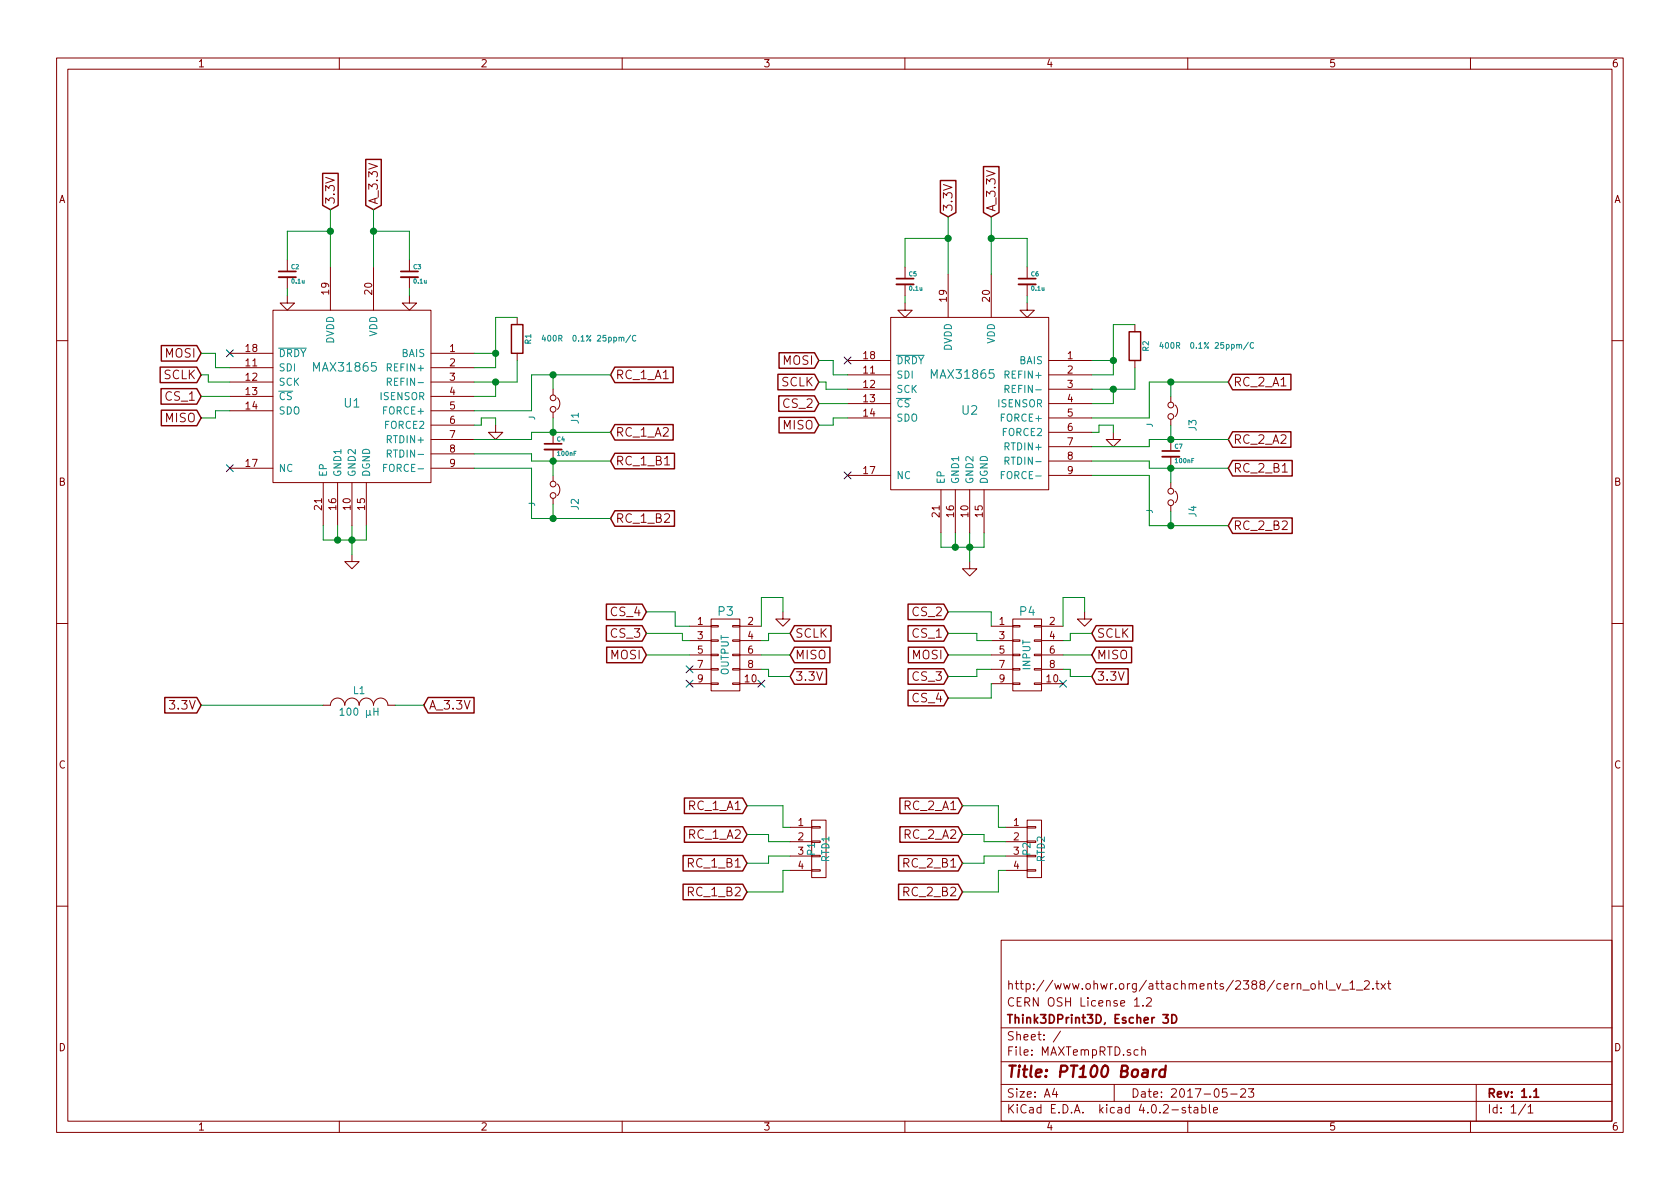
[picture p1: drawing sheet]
<svg xmlns="http://www.w3.org/2000/svg" width="297mm" height="210mm" viewBox="0 0 297 210" stroke-linecap="round" stroke-linejoin="round" font-family="sans-serif">
<g fill="none" stroke="#840000" stroke-width=".18">
<path d="M10 10.3h277v189.9h-277zM12 12.2h273v186.1h-273zM60 10.3v1.9M110 10.3v1.9M160 10.3v1.9M210 10.3v1.9M260 10.3v1.9M48.3 54.9h27.9v30.4h-27.9zM50.8 52.3v1.3h1.3l-1.3 1.3-1.3-1.3h1.3M50.8 46v1.9M50.8 49v2M58.4 47.2v7.7"/>
<path d="M66 47.2v7.7M72.4 52.3v1.3h1.3l-1.3 1.3-1.3-1.3h1.3M72.4 46v1.9M72.4 49v2M91.4 56.1v1.3M157.5 56.1h27.9v30.5h-27.9zM160 53.6v1.3h1.3l-1.3 1.2-1.3-1.2h1.3M160 47.2v1.9M160 50.3v2M167.6 48.5v7.6M175.3 48.5v7.6M181.6 53.6v1.3h1.3l-1.3 1.2-1.3-1.2h1.3"/>
<path d="M181.6 47.2v1.9M181.6 50.3v2M200.7 57.4v1.3M10 60.2h2M40.6 62.5h7.7M40.6 65h7.7M40.6 67.6h7.7M40.6 70.1h7.7M40.6 72.6h7.7M76.2 62.5h7.6M76.2 65h7.6M76.2 67.6h7.6"/>
<path d="M76.2 70.1h7.6M76.2 72.6h7.6M76.2 75.2h7.6M76.2 77.7h7.6M87.6 75.2v1.2h1.3l-1.3 1.3-1.2-1.3h1.2M91.4 62.5v1.2M97.8 68.8v1M97.8 72.9v1M97.8 76.4v2M97.8 79.5v2M98.6 70.4a1.41 1.41 0 0 1 0 2M149.9 63.7h7.6"/>
<path d="M149.9 66.3h7.6M149.9 68.8h7.6M149.9 71.4h7.6M149.9 73.9h7.6M185.4 63.7h7.6M185.4 66.3h7.6M185.4 68.8h7.6M185.4 71.4h7.6M185.4 73.9h7.6M185.4 76.4h7.6M185.4 79h7.6M196.8 76.4v1.3h1.3l-1.3 1.3-1.2-1.3h1.2"/>
<path d="M200.7 63.7v1.3M207 70.1v1M207 74.2v1M207 77.7v1.9M207.8 71.6a1.41 1.41 0 0 1 0 2.1M285 60.2h2M40.6 82.8h7.7M57.1 85.3v7.7M59.7 85.3v7.7M62.2 98v1.3h1.3l-1.3 1.3-1.2-1.3h1.2M62.2 85.3v7.7M64.8 85.3v7.7"/>
<path d="M76.2 80.3h7.6M76.2 82.8h7.6M97.8 84.1v1M97.8 88.1v1M98.6 85.6a1.41 1.41 0 0 1 0 2M149.9 84.1h7.6M166.4 86.6v7.6M168.9 86.6v7.6M171.4 99.3v1.3h1.3l-1.3 1.2-1.2-1.2h1.2M171.4 86.6v7.6M174 86.6v7.6M185.4 81.5h7.6"/>
<path d="M185.4 84.1h7.6M207 80.8v2M207 85.3v1.1M207 89.4v1M207.8 86.9a1.41 1.41 0 0 1 0 2M10 110.3h2M121.9 110.7h3.8M121.9 113.3h3.8M121.9 115.8h3.8M121.9 118.4h3.8M125.7 118.2h1.3v.3h-1.3zM125.7 115.7h1.3v.2h-1.3z"/>
<path d="M125.7 113.2h1.3v.2h-1.3zM125.7 110.6h1.3v.3h-1.3zM125.7 109.5h5.1v12.7h-5.1zM129.5 118.2h1.3v.3h-1.3zM129.5 115.7h1.3v.2h-1.3zM129.5 113.2h1.3v.2h-1.3zM129.5 110.6h1.3v.3h-1.3zM130.8 110.7h3.8M130.8 113.3h3.8M130.8 115.8h3.8M130.8 118.4h3.8M138.4 108.2v1.3h-1.2l1.2 1.2 1.3-1.2h-1.3"/>
<path d="M175.3 110.7h3.8M175.3 113.3h3.8M175.3 115.8h3.8M175.3 118.4h3.8M179.1 118.2h1.2v.3h-1.2zM179.1 115.7h1.2v.2h-1.2zM179.1 113.2h1.2v.2h-1.2zM179.1 110.6h1.2v.3h-1.2zM179.1 109.5h5v12.7h-5zM182.9 118.2h1.2v.3h-1.2zM182.9 115.7h1.2v.2h-1.2zM182.9 113.2h1.2v.2h-1.2z"/>
<path d="M182.9 110.6h1.2v.3h-1.2zM184.1 110.7h3.9M184.1 113.3h3.9M184.1 115.8h3.9M184.1 118.4h3.9M191.8 108.2v1.3h-1.3l1.3 1.2 1.2-1.2h-1.2M285 110.3h2M57.1 124.7h1.3a1.27 1.27 0 0 1 1.3-1.3 1.27 1.27 0 0 1 1.3 1.3 1.27 1.27 0 0 1 1.2-1.3 1.27 1.27 0 0 1 1.3 1.3 1.27 1.27 0 0 1 1.3-1.3 1.27 1.27 0 0 1 1.2 1.3 1.27 1.27 0 0 1 1.3-1.3 1.27 1.27 0 0 1 1.3 1.3h1.2M121.9 120.9h3.8M125.7 120.8h1.3v.2h-1.3zM129.5 120.8h1.3v.2h-1.3zM130.8 120.9h3.8"/>
<path d="M175.3 120.9h3.8M179.1 120.8h1.2v.2h-1.2zM182.9 120.8h1.2v.2h-1.2zM184.1 120.9h3.9M139.7 146.3h3.8M139.7 148.8h3.8M139.7 151.4h3.8M139.7 153.9h3.8M143.5 153.8h1.5v.2h-1.5zM143.5 151.3h1.5v.2h-1.5zM143.5 148.7h1.5v.3h-1.5zM143.5 146.2h1.5v.2h-1.5z"/>
<path d="M143.5 145h2.5v10.2h-2.5zM177.8 146.3h3.8M177.8 148.8h3.8M177.8 151.4h3.8M177.8 153.9h3.8M181.6 153.8h1.5v.2h-1.5zM181.6 151.3h1.5v.2h-1.5zM181.6 148.7h1.5v.3h-1.5zM181.6 146.2h1.5v.2h-1.5zM181.6 145h2.5v10.2h-2.5zM10 160.2h2M177 166.3h108v32h-108z"/>
<path d="M200.6 176.9l.4-.5v1.5M200.6 177.9h.8M202.1 177.8v.1M202.7 176.6l.2-.2h.4l.3 .5-1 1h1M231.9 174.1l.2-.2 .4 .2 .1 .5-.2 .2-.3 .1-.2-.1zM233.2 174.1l.2-.2 .4 .1v.9M233.2 173.4v1.5M234.5 173.4v1.3l.2 .2M235 175.1h1.1M236.3 173.9l.4 1 .4-1M237.3 175.1h1.1M238.7 173.9l.4-.5v1.5"/>
<path d="M238.7 174.9h.8M239.8 175.1h1.2M241.2 173.6l.3-.2h.3l.3 .5-.9 1h.9M242.7 174.8v.1M243.3 173.9h.5M243.5 173.4v1.3l.3 .2M244.2 173.9l.8 1M245 173.9l-.8 1M245.3 173.9h.6M245.5 173.4v1.3l.4 .2M285 160.2h2M60 198.3v1.9"/>
<path d="M110 198.3v1.9M160 198.3v1.9M177 194.8h108M177 191.8h108M177 187.8h108M177 181.8h108M186.4 192.5l-.3 1h.9M186.8 193v1M187.5 182.3l-1.3 2M197 191.8v3M201.2 185.7l-.4-.1-.3 .3 .1 .6 .2 .1 .4-.1M201.9 185.7l.2-.1 .4 .1v.9"/>
<path d="M201.9 185.1v1.5M209.6 195.9a.37 .37 0 0 0-.6 .1l.1 .3 .5 .1 .1 .1-.3 .3-.4-.1M210 198.3v1.9M210.1 195.8h.5M210.3 195.3v1.3l.3 .2M211.2 195.9h.5l.1 .9M211.8 196.2l-.5 .1-.2 .2 .2 .3 .5-.1M212.5 195.9l.4-.1 .3 .3-.1 .6h-.6M212.5 195.3v1.5M213.8 195.3v1.3l.2 .2M214.6 196.3l.7-.1-.1-.3-.4-.1-.2 .2v.7h.6M216.9 192.5h-.7l-.1 .7 .2-.1 .5 .1 .2 .2-.1 .5-.2 .1-.6-.1"/>
<path d="M217.6 193.5h1.1M219.4 192.7l.2-.2h.4l.2 .5-.9 1h.9M220.7 192.5h1l-.5 .6 .4 .1v.7l-.2 .1-.7-.1M260 198.3v1.9M261 191.8v6.5M269.7 195.2l-1.2 2M270.2 195.8l.4-.5v1.5M270.2 196.8h.8"/>
<circle cx="97.8" cy="72.4" r=".51"/>
<circle cx="97.8" cy="70.4" r=".51"/>
<circle cx="207" cy="73.7" r=".51"/>
<circle cx="207" cy="71.6" r=".51"/>
<circle cx="97.8" cy="85.6" r=".51"/>
<circle cx="97.8" cy="87.6" r=".51"/>
<circle cx="207" cy="88.9" r=".51"/>
<circle cx="207" cy="86.9" r=".51"/>
</g>
<path d="M49.3 48h3M70.9 48h3M158.5 49.3h3M180.1 49.3h3M96.3 78.5h3M205.5 79.8h3M205.6 179.4h1l-.6 .6 .5 .1v.7l-.2 .1-.7-.1M207.2 179.4a.76 .76 0 0 1 .9 .8 .76 .76 0 0 1-.9 .7zM271.2 193l.4-.5v1.5M271.2 194h.9" fill="none" stroke="#840000" stroke-width=".3"/>
<path d="M203.9 189.1l-.1 1.3M204.5 189.1a.54 .54 0 0 0-.6 .4M206 189.2a.7 .7 0 0 0-1 .3v.8l.3 .1 .6-.1M206.1 188.4l-.2 2" fill="none" stroke="#840000" stroke-width=".41"/>
<g fill="none" stroke="#840000" stroke-width=".25">
<path d="M57 30.7h2.8v5.6l-1.4 .8-1.4-.8zM64.7 28.2h2.7v8.1l-1.4 .8-1.3-.8zM166.3 31.9h2.7v5.7l-1.4 .7-1.3-.7zM173.9 29.5h2.7v8.1l-1.3 .7-1.4-.7zM90.4 57.4h2.1v5.1h-2.1zM199.6 58.7h2.1v5h-2.1zM28.3 64.9h6.5l.8 1.4-.8 1.4h-6.5zM28.5 68.7h6.3l.8 1.4-.8 1.4h-6.3zM28.5 61.1h6.3l.8 1.4-.8 1.3h-6.3zM28.5 72.5h6.3l.8 1.4-.8 1.4h-6.3zM108.7 64.9h10.3v2.8h-10.3l-.8-1.4zM108.7 75.1h10.3v2.7h-10.3l-.8-1.4z"/>
<path d="M137.5 66.2h6.5l.8 1.4-.8 1.3h-6.5zM137.7 70h6.3l.8 1.4-.8 1.3h-6.3zM137.7 62.4h6.3l.8 1.3-.8 1.4h-6.3zM137.7 73.8h6.3l.8 1.4-.8 1.3h-6.3zM217.9 66.2h10.3v2.7h-10.3l-.7-1.3zM217.9 76.3h10.3v2.8h-10.3l-.7-1.4zM108.7 80.2h10.6v2.7h-10.6l-.8-1.4zM108.7 90.3h10.6v2.8h-10.6l-.8-1.4zM217.9 81.4h10.6v2.8h-10.6l-.7-1.4zM217.9 91.6h10.6v2.7h-10.6l-.7-1.3zM107.2 110.6h6.3l.8 1.4-.8 1.4h-6.3zM107.2 106.8h6.3l.8 1.4-.8 1.4h-6.3z"/>
<path d="M107.3 114.4h6.2l.8 1.4-.8 1.4h-6.2zM140.5 110.6h6.4v2.8h-6.4l-.8-1.4zM140.5 114.4h6.2v2.8h-6.2l-.8-1.4zM140.5 118.3h5.6v2.7h-5.6l-.8-1.4zM160.6 110.6h6.3l.7 1.4-.7 1.4h-6.3zM160.6 106.8h6.3l.7 1.4-.7 1.4h-6.3zM160.6 118.3h6.3l.7 1.3-.7 1.4h-6.3zM160.6 114.4h6.3l.7 1.4-.7 1.4h-6.3zM193.8 110.6h6.5v2.8h-6.5l-.8-1.4zM193.8 114.4h6.3v2.8h-6.3l-.8-1.4zM193.8 118.3h5.7v2.7h-5.7l-.8-1.4zM29.1 123.3h5.7l.8 1.4-.8 1.4h-5.7z"/>
<path d="M75.7 123.3h8.1v2.8h-8.1l-.8-1.4zM160.6 122.1h6.3l.7 1.3-.7 1.4h-6.3zM120.8 151.3h10.5l.8 1.3-.8 1.4h-10.5zM120.8 156.4h10.5l.8 1.3-.8 1.4h-10.5zM121 141.1h10.3l.8 1.4-.8 1.4h-10.3zM121 146.2h10.3l.8 1.4-.8 1.3h-10.3zM158.9 151.3h10.5l.8 1.3-.8 1.4h-10.5zM158.9 156.4h10.5l.8 1.3-.8 1.4h-10.5zM159.1 141.1h10.3l.8 1.4-.8 1.4h-10.3zM159.1 146.2h10.3l.8 1.4-.8 1.3h-10.3z"/>
</g>
<g fill="none" stroke="#000084" stroke-width=".18">
<path d="M40 61.9l1.2 1.2M41.2 61.9l-1.2 1.2M149.3 63.1l1.2 1.3M150.5 63.1l-1.2 1.3M40 82.2l1.2 1.2M41.2 82.2l-1.2 1.2M149.3 83.5l1.2 1.2M150.5 83.5l-1.2 1.2M121.3 117.7l1.2 1.3M122.5 117.7l-1.2 1.3M121.3 120.3l1.2 1.2M122.5 120.3l-1.2 1.2"/>
<path d="M134 120.3l1.2 1.2M135.2 120.3l-1.2 1.2M187.4 120.3l1.2 1.2M188.6 120.3l-1.2 1.2"/>
</g>
<path d="M49.3 49h3M70.9 49h3M158.5 50.3h3M180.1 50.3h3M96.3 79.5h3M205.5 80.8h3" fill="none" stroke="#840000" stroke-width=".33"/>
<g fill="none" stroke="#008484" stroke-width=".18">
<path d="M96.1 59.3l-.2 .7h.6M96.3 59.6v.7M111.5 59.3l-.9 1.3M112.4 59.4a.47 .47 0 0 0-.6 .4 .47 .47 0 0 0 .4 .5l.2-.1M49.3 61.6h4.9M68.5 67.5h.6v-.5l-.6-.1v1.2M68.8 67.5l.4 .6M158.5 62.8h4.9M177.7 68.8l.6-.1 .1-.5-.7-.1v1.3M178 68.8l.4 .6M205.3 60.5l-.2 .8h.6M205.6 60.9v.7"/>
<path d="M220.7 60.5l-.8 1.3M221.6 60.7a.47 .47 0 0 0-.6 .3 .47 .47 0 0 0 .5 .6l.1-.1M67.8 82.7h.4M68.4 82.1h-.6v1.3M68.5 80.2h.6v-.5l-.6-.1v1.2M177 84h.5M177.6 83.4h-.6v1.3M177.7 81.5l.6-.1 .1-.5-.7-.1v1.3M60.1 125.6l.4-.4v1.3M60.1 126.5h.7M66.1 125.8h.7M66.8 125.2v1.3"/>
</g>
<g fill="none" stroke="#008400" stroke-width=".18">
<path d="M58.4 37.1v10.1M66 37.1v10.1M167.6 38.3v10.2M175.3 38.3v10.2M50.8 51v1.3M58.4 40.9h-7.6v5.1M66 40.9h6.4v5.1M72.4 51v1.3M91.4 56.1h-3.8v8.9h-3.8M160 52.3v1.3M167.6 42.2h-7.6v5M175.3 42.2h6.3v5"/>
<path d="M181.6 52.3v1.3M200.7 57.4h-3.9v8.9h-3.8M35.6 62.5h2.5v2.5h2.5M35.6 66.3h1.2v1.3h3.8M35.6 70.1h5M40.6 72.6h-2.5v1.3h-2.5M83.8 62.5h3.8M83.8 75.2h1.3v-1.3h2.5v1.3M87.6 67.6v2.5h-3.8M91.4 63.7v3.9h-7.6M97.8 66.3v2.5M97.8 73.9v2.5"/>
<path d="M107.9 66.3h-13.9v6.3h-10.2M107.9 76.4h-13.9v1.3h-10.2M144.8 63.7h2.5v2.6h2.6M144.8 67.6h1.2v1.2h3.9M144.8 71.4h5.1M149.9 73.9h-2.6v1.3h-2.5M193 76.4h1.3v-1.2h2.5v1.2M193 63.7h3.8M196.8 68.8v2.6h-3.8M200.7 65v3.8h-7.7M207 67.6v2.5M207 75.2v2.8"/>
<path d="M217.2 67.6h-14v6.3h-10.2M217.2 77.7h-14v1.3h-10.2M57.1 93v2.5h7.7v-2.5M59.7 93v2.5M62.2 93v5M83.8 80.3h10.2v1.2h13.9M83.8 82.8h10.2v8.9h13.9M97.8 81.5v2.6M97.8 89.1v2.6M166.4 94.2v2.6h7.6v-2.6M168.9 94.2v2.6M171.4 94.2v5.1"/>
<path d="M193 81.5h10.2v1.3h14M193 84.1h10.2v8.9h14M207 82.8v2.5M207 90.4v2.6M114.3 108.2h5.1v2.5h2.5M114.3 115.8h7.6M114.3 112h6.3v1.3h1.3M134.6 118.4h1.3v1.2h3.8M134.6 115.8h5.1M138.4 108.2v-2.5h-3.8v5M139.7 112h-3.8v1.3h-1.3M167.6 108.2h7.7v2.5"/>
<path d="M167.6 112h5.1v1.3h2.6M167.6 115.8h7.7M175.3 118.4h-2.6v1.2h-5.1M188 118.4h1.2v1.2h3.8M188 115.8h5M191.8 108.2v-2.5h-3.8v5M193 112h-3.8v1.3h-1.2M35.6 124.7h21.5M69.8 124.7h5.1M175.3 120.9v2.5h-7.7M132.1 147.6h3.8v1.2h3.8M132.1 142.5h6.3v3.8h1.3"/>
<path d="M139.7 151.4h-3.8v1.2h-3.8M139.7 153.9h-1.3v3.8h-6.3M170.2 147.6h3.8v1.2h3.8M170.2 142.5h6.3v3.8h1.3M177.8 151.4h-3.8v1.2h-3.8M177.8 153.9h-1.3v3.8h-6.3"/>
</g>
<g fill="#008400" stroke="#008400" stroke-width=".25">
<circle cx="66" cy="40.9" r=".51"/>
<circle cx="58.4" cy="40.9" r=".51"/>
<circle cx="87.6" cy="62.5" r=".51"/>
<circle cx="87.6" cy="67.6" r=".51"/>
<circle cx="97.8" cy="66.3" r=".51"/>
<circle cx="97.8" cy="76.4" r=".51"/>
<circle cx="97.8" cy="81.5" r=".51"/>
<circle cx="97.8" cy="91.7" r=".51"/>
<circle cx="175.3" cy="42.2" r=".51"/>
<circle cx="167.6" cy="42.2" r=".51"/>
<circle cx="196.9" cy="63.7" r=".51"/>
<circle cx="196.9" cy="68.8" r=".51"/>
<circle cx="207" cy="67.6" r=".51"/>
<circle cx="207" cy="77.7" r=".51"/>
<circle cx="207" cy="82.8" r=".51"/>
<circle cx="207" cy="93" r=".51"/>
<circle cx="62.2" cy="95.5" r=".51"/>
<circle cx="171.5" cy="96.8" r=".51"/>
<circle cx="59.7" cy="95.5" r=".51"/>
<circle cx="168.9" cy="96.8" r=".51"/>
</g>
<text font-size="2.8" fill="#840000" x="178" y="190.5">Title: PT100 Board</text>
<g font-size="2.1" fill="#840000">
<text x="59.2" y="36.2" transform="rotate(-90 59.2 36.2)">3.3V</text>
<text x="66.8" y="36.2" transform="rotate(-90 66.8 36.2)">A_3.3V</text>
<text x="168.4" y="37.4" transform="rotate(-90 168.4 37.4)">3.3V</text>
<text x="176" y="37.4" transform="rotate(-90 176 37.4)">A_3.3V</text>
<text x="29.2" y="63.2">MOSI</text>
<text x="138.4" y="64.5">MOSI</text>
<text x="28.9" y="67.1">SCLK</text>
<text x="29.3" y="70.9">CS_1</text>
<text x="108.9" y="67.1">RC_1_A1</text>
<text x="138.1" y="68.3">SCLK</text>
<text x="218.1" y="68.3">RC_2_A1</text>
<text x="29.2" y="74.7">MISO</text>
<text x="108.9" y="77.2">RC_1_A2</text>
<text x="138.4" y="75.9">MISO</text>
<text x="138.6" y="72.1">CS_2</text>
<text x="108.9" y="82.3">RC_1_B1</text>
<text x="218.1" y="78.5">RC_2_A2</text>
<text x="218.1" y="83.6">RC_2_B1</text>
<text x="108.9" y="92.5">RC_1_B2</text>
<text x="218.1" y="93.7">RC_2_B2</text>
<text x="108.1" y="112.8">CS_3</text>
<text x="108.1" y="109">CS_4</text>
<text x="140.6" y="112.8">SCLK</text>
<text x="161.4" y="112.8">CS_1</text>
<text x="161.4" y="109">CS_2</text>
<text x="194" y="112.8">SCLK</text>
<text x="107.9" y="116.6">MOSI</text>
<text x="140.6" y="116.6">MISO</text>
<text x="161.3" y="116.6">MOSI</text>
<text x="194" y="116.6">MISO</text>
<text x="30.3" y="125.5">3.3V</text>
<text x="75.8" y="125.5">A_3.3V</text>
<text x="140.6" y="120.4">3.3V</text>
<text x="161.4" y="120.4">CS_3</text>
<text x="161.4" y="124.2">CS_4</text>
<text x="194" y="120.4">3.3V</text>
<text x="121.8" y="143.3">RC_1_A1</text>
<text x="159.9" y="143.3">RC_2_A1</text>
<text x="121.8" y="148.3">RC_1_A2</text>
<text x="159.9" y="148.3">RC_2_A2</text>
<text x="121.8" y="153.4">RC_1_B1</text>
<text x="159.9" y="153.4">RC_2_B1</text>
<text x="121.8" y="158.5">RC_1_B2</text>
<text x="159.9" y="158.5">RC_2_B2</text>
<text x="178" y="178">CERN OSH License 1.2</text>
<text x="178" y="175">http://www.ohwr.org/attachments/2388/cern_ohl_v_1_2.txt</text>
<text x="178" y="184">Sheet: /</text>
<text x="178" y="181">Think3DPrint3D, Escher 3D</text>
<text x="178" y="186.7">File: MAXTempRTD.sch</text>
<text x="178" y="196.9">KiCad E.D.A. kicad 4.0.2-stable</text>
<text x="178" y="194.1">Size: A4</text>
<text x="200" y="194.1">Date: 2017-05-23</text>
<text x="263" y="194.1">Rev: 1.1</text>
<text x="263" y="196.9">Id: 1/1</text>
</g>
<g font-size="2.1" fill="#008484">
<text x="55.7" y="65.7">MAX31865</text>
<text x="164.9" y="67">MAX31865</text>
<text x="60.9" y="72.1">U1</text>
<text x="170.1" y="73.3">U2</text>
<text x="127" y="108.9">P3</text>
<text x="180.3" y="108.9">P4</text>
</g>
<g font-size="1.8" fill="#840000">
<text x="35" y="11.9">1</text>
<text x="85" y="11.9">2</text>
<text x="135" y="11.9">3</text>
<text x="185" y="11.9">4</text>
<text x="235" y="11.9">5</text>
<text x="285" y="11.9">6</text>
<text x="10.4" y="35.9">A</text>
<text x="285.4" y="35.9">A</text>
<text x="58.2" y="52" transform="rotate(-90 58.2 52)">19</text>
<text x="65.8" y="52" transform="rotate(-90 65.8 52)">20</text>
<text x="167.4" y="53.3" transform="rotate(-90 167.4 53.3)">19</text>
<text x="175" y="53.3" transform="rotate(-90 175 53.3)">20</text>
<text x="43.5" y="64.8">11</text>
<text x="43.5" y="62.2">18</text>
<text x="79.5" y="62.2">1</text>
<text x="79.5" y="64.8">2</text>
<text x="152.7" y="63.5">18</text>
<text x="188.7" y="63.5">1</text>
<text x="43.5" y="67.3">12</text>
<text x="43.5" y="69.8">13</text>
<text x="79.5" y="67.3">3</text>
<text x="79.5" y="69.8">4</text>
<text x="152.7" y="66">11</text>
<text x="152.7" y="68.6">12</text>
<text x="152.7" y="71.1">13</text>
<text x="188.7" y="66">2</text>
<text x="188.7" y="68.6">3</text>
<text x="188.7" y="71.1">4</text>
<text x="43.5" y="72.4">14</text>
<text x="79.5" y="72.4">5</text>
<text x="79.5" y="74.9">6</text>
<text x="79.5" y="77.5">7</text>
<text x="152.7" y="73.7">14</text>
<text x="188.7" y="73.7">5</text>
<text x="188.7" y="76.2">6</text>
<text x="43.5" y="82.5">17</text>
<text x="79.5" y="80">8</text>
<text x="79.5" y="82.5">9</text>
<text x="152.7" y="83.8">17</text>
<text x="188.7" y="78.7">7</text>
<text x="188.7" y="81.3">8</text>
<text x="188.7" y="83.8">9</text>
<text x="10.4" y="85.9">B</text>
<text x="285.4" y="85.9">B</text>
<text x="56.9" y="90.1" transform="rotate(-90 56.9 90.1)">21</text>
<text x="59.4" y="90.1" transform="rotate(-90 59.4 90.1)">16</text>
<text x="62" y="90.1" transform="rotate(-90 62 90.1)">10</text>
<text x="64.5" y="90.1" transform="rotate(-90 64.5 90.1)">15</text>
<text x="166.1" y="91.4" transform="rotate(-90 166.1 91.4)">21</text>
<text x="168.7" y="91.4" transform="rotate(-90 168.7 91.4)">16</text>
<text x="171.2" y="91.4" transform="rotate(-90 171.2 91.4)">10</text>
<text x="173.7" y="91.4" transform="rotate(-90 173.7 91.4)">15</text>
<text x="123.3" y="110.5">1</text>
<text x="123.3" y="113">3</text>
<text x="132.2" y="110.5">2</text>
<text x="132.2" y="113">4</text>
<text x="176.7" y="110.5">1</text>
<text x="176.7" y="113">3</text>
<text x="185.6" y="110.5">2</text>
<text x="185.6" y="113">4</text>
<text x="123.3" y="115.6">5</text>
<text x="123.3" y="118.1">7</text>
<text x="132.2" y="115.6">6</text>
<text x="132.2" y="118.1">8</text>
<text x="176.7" y="115.6">5</text>
<text x="176.7" y="118.1">7</text>
<text x="185.6" y="115.6">6</text>
<text x="185.6" y="118.1">8</text>
<text x="123.3" y="120.6">9</text>
<text x="131.7" y="120.6">10</text>
<text x="176.7" y="120.6">9</text>
<text x="185.1" y="120.6">10</text>
<text x="10.4" y="135.9">C</text>
<text x="285.4" y="135.9">C</text>
<text x="141.1" y="146">1</text>
<text x="141.1" y="148.6">2</text>
<text x="179.2" y="146">1</text>
<text x="179.2" y="148.6">2</text>
<text x="141.1" y="151.1">3</text>
<text x="141.1" y="153.7">4</text>
<text x="179.2" y="151.1">3</text>
<text x="179.2" y="153.7">4</text>
<text x="10.4" y="185.9">D</text>
<text x="285.4" y="185.9">D</text>
<text x="35" y="199.9">1</text>
<text x="85" y="199.9">2</text>
<text x="135" y="199.9">3</text>
<text x="185" y="199.9">4</text>
<text x="235" y="199.9">5</text>
<text x="285" y="199.9">6</text>
</g>
<g font-size="1.8" fill="#008484">
<text x="66.7" y="59.6" transform="rotate(-90 66.7 59.6)">VDD</text>
<text x="49.3" y="65.7">SDI</text>
<text x="49.3" y="63.1">DRDY</text>
<text x="59.1" y="60.9" transform="rotate(-90 59.1 60.9)">DVDD</text>
<text x="68.8" y="65.7">REFIN+</text>
<text x="71" y="63.1">BAIS</text>
<text x="158.5" y="64.4">DRDY</text>
<text x="168.3" y="62.1" transform="rotate(-90 168.3 62.1)">DVDD</text>
<text x="175.9" y="60.9" transform="rotate(-90 175.9 60.9)">VDD</text>
<text x="180.2" y="64.4">BAIS</text>
<text x="49.3" y="68.2">SCK</text>
<text x="49.3" y="70.7">CS</text>
<text x="67.2" y="70.7">ISENSOR</text>
<text x="69.3" y="68.2">REFIN-</text>
<text x="158.5" y="66.9">SDI</text>
<text x="158.5" y="69.5">SCK</text>
<text x="178.1" y="66.9">REFIN+</text>
<text x="178.5" y="69.5">REFIN-</text>
<text x="49.3" y="73.3">SDO</text>
<text x="68" y="73.3">FORCE+</text>
<text x="68" y="75.8">FORCE2</text>
<text x="102.3" y="74.9" transform="rotate(-90 102.3 74.9)">J1</text>
<text x="158.5" y="72">CS</text>
<text x="158.5" y="74.5">SDO</text>
<text x="176.5" y="72">ISENSOR</text>
<text x="177.2" y="74.5">FORCE+</text>
<text x="177.2" y="77.1">FORCE2</text>
<text x="211.5" y="76.1" transform="rotate(-90 211.5 76.1)">J3</text>
<text x="49.3" y="83.4">NC</text>
<text x="68.4" y="83.4">FORCE-</text>
<text x="68.8" y="78.4">RTDIN+</text>
<text x="69.2" y="80.9">RTDIN-</text>
<text x="178" y="79.6">RTDIN+</text>
<text x="178.4" y="82.2">RTDIN-</text>
<text x="57.8" y="84.3" transform="rotate(-90 57.8 84.3)">EP</text>
<text x="60.3" y="84.3" transform="rotate(-90 60.3 84.3)">GND1</text>
<text x="62.9" y="84.3" transform="rotate(-90 62.9 84.3)">GND2</text>
<text x="65.4" y="84.3" transform="rotate(-90 65.4 84.3)">DGND</text>
<text x="158.5" y="84.7">NC</text>
<text x="167" y="85.6" transform="rotate(-90 167 85.6)">EP</text>
<text x="169.5" y="85.6" transform="rotate(-90 169.5 85.6)">GND1</text>
<text x="172.1" y="85.6" transform="rotate(-90 172.1 85.6)">GND2</text>
<text x="174.6" y="85.6" transform="rotate(-90 174.6 85.6)">DGND</text>
<text x="177.6" y="84.7">FORCE-</text>
<text x="102.3" y="90.1" transform="rotate(-90 102.3 90.1)">J2</text>
<text x="211.5" y="91.4" transform="rotate(-90 211.5 91.4)">J4</text>
<text x="128.8" y="119.5" transform="rotate(-90 128.8 119.5)">OUTPUT</text>
<text x="182.2" y="118.5" transform="rotate(-90 182.2 118.5)">INPUT</text>
<text x="62.5" y="122.7">L1</text>
<text x="60.6" y="126.5">100 µH</text>
<text x="144.1" y="151.2" transform="rotate(-90 144.1 151.2)">P1</text>
<text x="146.6" y="152.4" transform="rotate(-90 146.6 152.4)">RTD1</text>
<text x="182.2" y="151.2" transform="rotate(-90 182.2 151.2)">P2</text>
<text x="184.7" y="152.4" transform="rotate(-90 184.7 152.4)">RTD2</text>
</g>
<g font-size="1.4" fill="#008484">
<text x="93.9" y="60.8" transform="rotate(-90 93.9 60.8)">R1</text>
<text x="97.3" y="60.4">400R 0.1% 25ppm/C</text>
<text x="203.1" y="62.1" transform="rotate(-90 203.1 62.1)">R2</text>
<text x="206.5" y="61.6">400R 0.1% 25ppm/C</text>
<text x="94.6" y="74.3" transform="rotate(-90 94.6 74.3)">J</text>
<text x="203.8" y="75.6" transform="rotate(-90 203.8 75.6)">J</text>
<text x="94.6" y="89.5" transform="rotate(-90 94.6 89.5)">J</text>
<text x="203.8" y="90.8" transform="rotate(-90 203.8 90.8)">J</text>
</g>
<g font-size="1.1" fill="#008484">
<text x="51.5" y="47.6">C2</text>
<text x="73.1" y="47.6">C3</text>
<text x="51.6" y="50.1">0.1u</text>
<text x="73.2" y="50.1">0.1u</text>
<text x="160.7" y="48.8">C5</text>
<text x="160.8" y="51.4">0.1u</text>
<text x="182.3" y="48.8">C6</text>
<text x="182.4" y="51.4">0.1u</text>
<text x="98.5" y="78">C4</text>
<text x="98.7" y="80.6">100nF</text>
<text x="207.7" y="79.3">C7</text>
<text x="207.9" y="81.9">100nF</text>
</g>
</svg>
